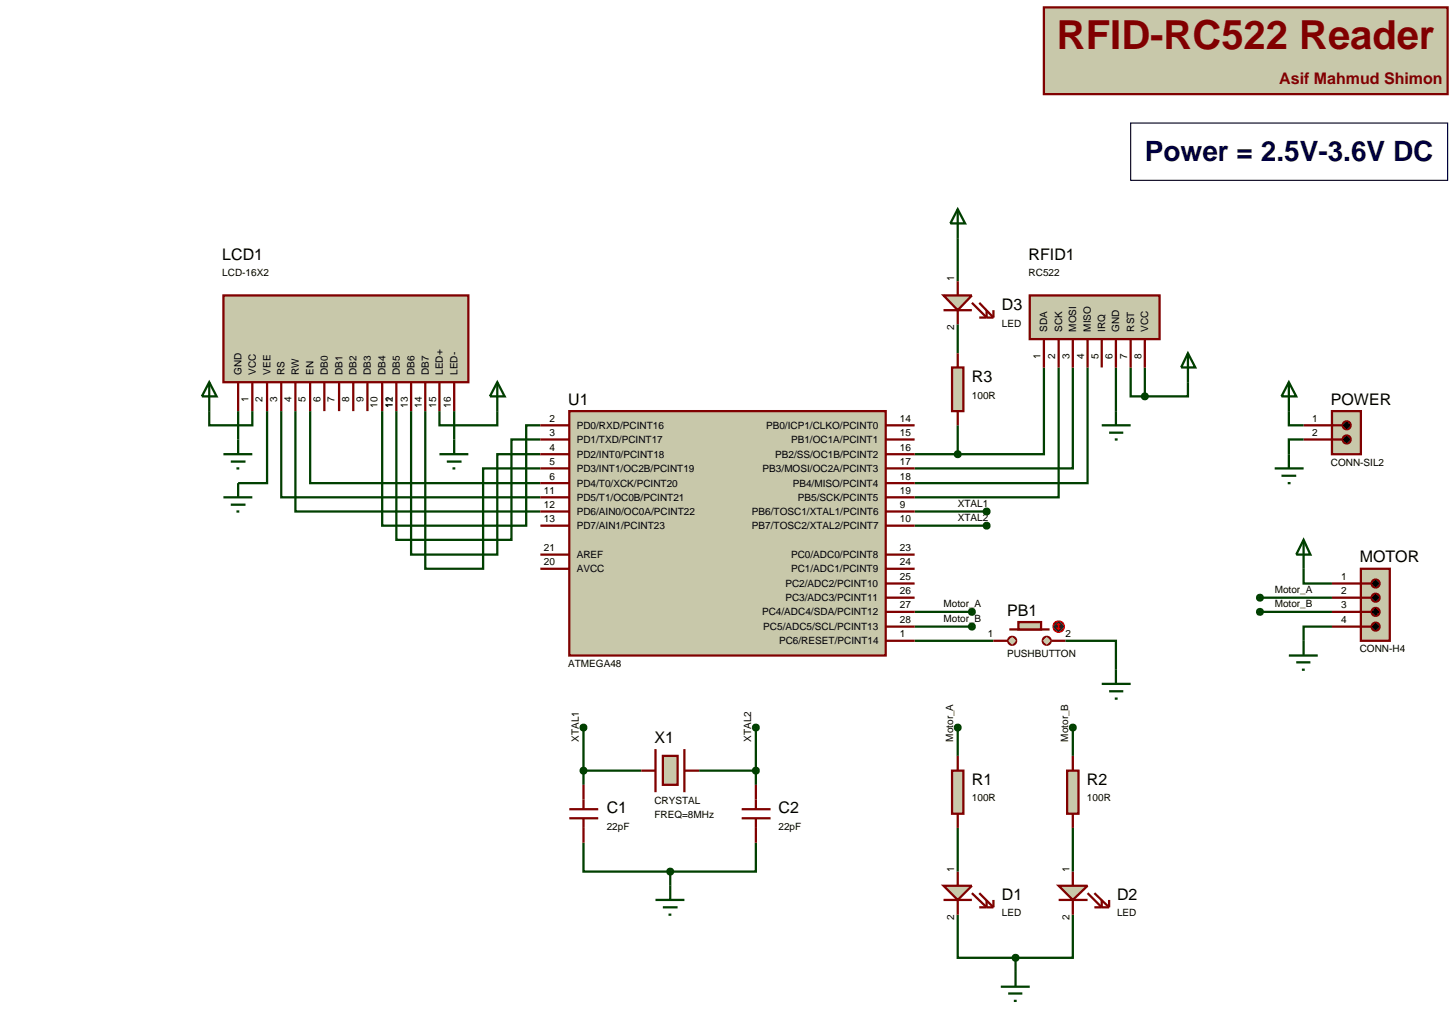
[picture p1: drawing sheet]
<svg xmlns="http://www.w3.org/2000/svg" width="257mm" height="180mm" viewBox="0 0 257 180" stroke-linecap="round" stroke-linejoin="round" font-family="sans-serif">
<g fill="none" stroke="#004000" stroke-width=".4">
<path d="M168.9 42v7.6M168.9 57.2v5.1M36.9 72.5v2.5h7.6v-2.5M42 72.5v5M47.1 72.5v12.7h-5.1M49.6 72.5v15.2h45.7M52.1 72.5v17.7h43.2M54.7 72.5v12.7h40.6M67.4 72.5v20.2h25.4v-17.7h2.5M69.9 72.5v22.7h20.3v-17.7h5.1M72.5 72.5v25.3h15.2v-17.7h7.6M75 72.5v27.8h10.2v-17.7h10.1"/>
<path d="M77.5 72.5v2.5h10.2v-2.5M80.1 72.5v5M168.9 75v5.1M184.1 64.8v15.3h-15.2M186.7 64.8v22.9h-25.4M189.2 64.8v17.8h-27.9M191.8 64.8v20.4h-30.5M196.8 64.8v7.7M199.4 64.8v5.1h2.5M201.9 64.8v5.1M209.5 67.4v2.5h-7.6M227.3 72.5v2.5h2.6"/>
<path d="M229.9 77.5h-2.6v2.6M161.3 90.2h12.7M161.3 92.7h12.7M161.3 80.1h7.6M161.3 113h13.9M161.3 107.9h10.1M161.3 110.5h10.1M187.9 113h8.9v5.1M222.2 107.9h12.7M222.2 105.4h12.7M229.9 100.3v2.6h5M234.9 110.5h-5v2.5"/>
<path d="M102.9 128.3v10.1M102.9 135.9h10.2M123.3 135.9h10M133.3 128.3v10.1M168.9 128.3v5M189.2 128.3v5M102.9 148.6v5.1h15.3M118.2 153.7v2.5M133.3 148.6v5.1h-15.1M168.9 146v7.7M189.2 146v7.7M168.9 161.3v7.6h10.2"/>
<path d="M179.1 168.9v2.5M189.2 161.3v7.6h-10.1"/>
</g>
<g fill="#c8c8aa" stroke="#800000" stroke-width=".4">
<path d="M184.1 1.3h71.2v15.3h-71.2z"/>
<path d="M100.4 72.5h55.8v43.1h-55.8z"/>
</g>
<g fill="none" stroke="#800000" stroke-width=".4">
<path d="M95.3 75h5.1M95.3 77.5h5.1M156.2 75h5.1M156.2 77.5h5.1M95.3 82.6h5.1M95.3 80.1h5.1M95.3 90.2h5.1M95.3 87.7h5.1M95.3 85.2h5.1M95.3 92.7h5.1M95.3 97.8h5.1M156.2 82.6h5.1"/>
<path d="M156.2 80.1h5.1M156.2 90.2h5.1M156.2 87.7h5.1M156.2 85.2h5.1M156.2 92.7h5.1M156.2 97.8h5.1M95.3 100.3h5.1M156.2 113h5.1M156.2 110.5h5.1M156.2 107.9h5.1M156.2 105.4h5.1M156.2 102.9h5.1"/>
<path d="M156.2 100.3h5.1M115.6 132.1v7.6M120.7 132.1v7.6"/>
</g>
<path d="M116.9 133.3h2.6v5.1h-2.6z" fill="#c8c8aa" stroke="#800000" stroke-width=".4"/>
<path d="M102.9 138.4v4.3M113.1 135.9h2.5M120.7 135.9h2.6M133.3 138.4v4.3M100.4 144.3h5.1M100.4 142.7h5.1M102.9 144.3v4.3M130.8 144.3h5.1M130.8 142.7h5.1M133.3 144.3v4.3" fill="none" stroke="#800000" stroke-width=".4"/>
<path d="M115.6 158.7h5.1M116.9 160h2.6M118.2 156.2v2.5M117.9 161.3h.5" fill="none" stroke="#004000" stroke-width=".4"/>
<path d="M117.9 153.3l.3-.1-.5 .5zM118.2 153.2l.3 .1 .2 .4zM118.7 153.7l-.2 .4-.3 .1zM117.7 153.7l.5 .5-.3-.1z" fill="#004000" stroke="#004000" stroke-width=".4"/>
<path d="M118.2 153.2l.5 .5-.5 .5-.5-.5z" fill="#004000"/>
<path d="M102.6 135.5l.3-.1-.5 .5zM102.9 135.4l.3 .1 .2 .4zM103.4 135.9l-.1 .3-.4 .2zM102.4 135.9l.5 .5-.4-.2z" fill="#004000" stroke="#004000" stroke-width=".4"/>
<path d="M102.9 135.4l.5 .5-.5 .5-.5-.5z" fill="#004000"/>
<path d="M102.6 127.9l.3-.1-.5 .5zM102.9 127.8l.3 .1 .2 .4zM102.9 128.8l.5-.5-.2 .4zM102.4 128.3l.5 .5-.3-.1z" fill="#004000" stroke="#004000" stroke-width=".4"/>
<path d="M102.9 127.8l.5 .5-.5 .5-.5-.5z" fill="#004000"/>
<path d="M133 135.5l.3-.1-.5 .5zM133.3 135.4l.3 .1 .2 .4zM133.8 135.9l-.2 .4-.3 .1zM132.8 135.9l.5 .5-.4-.2z" fill="#004000" stroke="#004000" stroke-width=".4"/>
<path d="M133.3 135.4l.5 .5-.5 .5-.5-.5z" fill="#004000"/>
<path d="M133 127.9l.3-.1-.5 .5zM133.3 127.8l.3 .1 .2 .4zM133.3 128.8l.5-.5-.2 .4zM132.8 128.3l.5 .5-.3-.1z" fill="#004000" stroke="#004000" stroke-width=".4"/>
<path d="M133.3 127.8l.5 .5-.5 .5-.5-.5z" fill="#004000"/>
<path d="M173.7 89.8l.3-.1-.5 .5zM174 89.7l.3 .1 .2 .4zM174 90.7l.5-.5-.2 .4zM173.5 90.2l.5 .5-.3-.1z" fill="#004000" stroke="#004000" stroke-width=".4"/>
<path d="M173.5 90.2l.5-.5 .5 .5-.5 .5z" fill="#004000"/>
<path d="M173.7 92.3l.3-.1-.5 .5zM174 92.2l.3 .1 .2 .4zM174 93.2l.5-.5-.2 .4zM173.5 92.7l.5 .5-.3-.1z" fill="#004000" stroke="#004000" stroke-width=".4"/>
<path d="M174 92.2l.5 .5-.5 .5-.5-.5z" fill="#004000"/>
<g fill="#c8c8aa" stroke="#800000" stroke-width=".4">
<path d="M184.1 112.5l.5-.2-.7 .7zM184.6 112.3a.68 .68 0 0 1 .7 .7zM184.6 113.7l.7-.7a.68 .68 0 0 1-.7 .7zM183.9 113l.7 .7a.68 .68 0 0 1-.7-.7z"/>
<path d="M178 112.5l.5-.2-.7 .7zM178.5 112.3a.68 .68 0 0 1 .7 .7zM178.5 113.7l.7-.7a.68 .68 0 0 1-.7 .7zM177.8 113l.7 .7a.68 .68 0 0 1-.7-.7z"/>
</g>
<g fill="#c8c8aa">
<path d="M183.9 113l.7-.7 .7 .7-.7 .7z"/>
<path d="M177.8 113l.7-.7 .7 .7-.7 .7z"/>
</g>
<path d="M178 111h7.1" fill="none" stroke="#800000" stroke-width=".4"/>
<path d="M179.6 109.7h4v1.3h-4z" fill="#c8c8aa" stroke="#800000" stroke-width=".4"/>
<path d="M175.2 113h2.6M185.4 113h2.5" fill="none" stroke="#800000" stroke-width=".4"/>
<path d="M186 109.8l.7-.3-1 1zM186.7 109.5a.94 .94 0 0 1 1 1zM187.7 110.5a.94 .94 0 0 1-1 1zM185.7 110.5l1 1a.94 .94 0 0 1-1-1z" fill="#400000" stroke="#f00" stroke-width=".2"/>
<path d="M185.7 110.5l1-1 1 1-1 1z" fill="#400000"/>
<path d="M186.4 110.7l.3 .3M186.7 110v1M186.7 110l-.3 .2M186.7 110l.2 .2M186.9 110.7l-.2 .3" fill="none" stroke="#f00" stroke-width=".2"/>
<path d="M196.8 118.1v2.5M194.3 120.6h5.1M195.6 121.9h2.5M196.6 123.2h.5" fill="none" stroke="#004000" stroke-width=".4"/>
<path d="M39.4 52.1h43.2v15.3h-43.2z" fill="#c8c8aa" stroke="#800000" stroke-width=".4"/>
<g fill="none" stroke="#800000" stroke-width=".4">
<path d="M42 67.4v5.1M44.5 67.4v5.1M47.1 67.4v5.1M49.6 67.4v5.1M52.1 67.4v5.1M54.7 67.4v5.1M57.2 67.4v5.1M59.8 67.4v5.1M62.3 67.4v5.1M64.8 67.4v5.1M67.4 67.4v5.1M69.9 67.4v5.1"/>
<path d="M72.5 67.4v5.1M75 67.4v5.1M77.5 67.4v5.1M80.1 67.4v5.1"/>
</g>
<g fill="none" stroke="#004000" stroke-width=".4">
<path d="M36.9 67.4l1.3 2.5h-2.6zM36.9 67.4v5.1M42 77.5v2.6M80.1 77.5v2.6M87.7 67.4l1.3 2.5h-2.6zM87.7 67.4v5.1M39.4 80.1h5.1M39.4 87.7h5.1M40.7 81.4h2.6M40.7 89h2.6M41.7 82.6h.5M41.7 90.2h.5"/>
<path d="M42 85.2v2.5M77.5 80.1h5.1M78.8 81.4h2.6M79.8 82.6h.5"/>
</g>
<path d="M171.1 107.5l.3-.1-.5 .5zM171.4 107.4l.3 .1 .2 .4zM171.4 108.4l.5-.5-.2 .4zM170.9 107.9l.5 .5-.4-.2z" fill="#004000" stroke="#004000" stroke-width=".4"/>
<path d="M171.4 107.4l.5 .5-.5 .5-.5-.5z" fill="#004000"/>
<path d="M171.1 110.1l.3-.1-.5 .5zM171.4 110l.3 .1 .2 .4zM171.9 110.5l-.2 .4-.3 .1zM170.9 110.5l.5 .5-.4-.2z" fill="#004000" stroke="#004000" stroke-width=".4"/>
<path d="M171.4 110l.5 .5-.5 .5-.5-.5z" fill="#004000"/>
<path d="M240 100.3h5.1v12.7h-5.1z" fill="#c8c8aa" stroke="#800000" stroke-width=".4"/>
<path d="M234.9 102.9h6.9M234.9 105.4h6.9M234.9 107.9h6.9M234.9 110.5h6.9" fill="none" stroke="#800000" stroke-width=".4"/>
<g fill="#000" stroke="#800000" stroke-width=".4">
<path d="M242.1 104.9l.5-.2-.7 .7zM242.6 104.7a.68 .68 0 0 1 .7 .7zM242.6 106.1l.7-.7a.68 .68 0 0 1-.7 .7zM241.9 105.4l.7 .7a.68 .68 0 0 1-.7-.7z"/>
<path d="M242.1 107.4l.5-.2-.7 .7zM242.6 107.2a.68 .68 0 0 1 .7 .7zM242.6 108.6l.7-.7a.68 .68 0 0 1-.7 .7zM241.9 107.9l.7 .7a.68 .68 0 0 1-.7-.7z"/>
<path d="M242.1 110l.5-.2-.7 .7zM242.6 109.8a.68 .68 0 0 1 .7 .7zM243.3 110.5a.68 .68 0 0 1-.7 .7zM241.9 110.5l.7 .7a.68 .68 0 0 1-.7-.7z"/>
<path d="M242.1 102.4l.5-.2-.7 .7zM242.6 102.2a.68 .68 0 0 1 .7 .7zM242.6 103.6l.7-.7a.68 .68 0 0 1-.7 .7zM241.9 102.9l.7 .7a.68 .68 0 0 1-.7-.7z"/>
</g>
<path d="M242.6 104.7l.7 .7-.7 .7-.7-.7zM241.9 107.9l.7-.7 .7 .7-.7 .7zM242.6 109.8l.7 .7-.7 .7-.7-.7zM241.9 102.9l.7-.7 .7 .7-.7 .7z" fill="#000"/>
<path d="M229.9 95.2l1.2 2.6h-2.5zM229.9 95.2v5.1M227.3 115.6h5.1M228.6 116.8h2.5M229.6 118.1h.5M229.9 113v2.6" fill="none" stroke="#004000" stroke-width=".4"/>
<path d="M221.9 105l.3-.1-.5 .5zM222.2 104.9l.4 .2 .1 .3zM222.2 105.9l.5-.5-.2 .4zM221.7 105.4l.5 .5-.4-.2z" fill="#004000" stroke="#004000" stroke-width=".4"/>
<path d="M222.2 104.9l.5 .5-.5 .5-.5-.5z" fill="#004000"/>
<path d="M221.9 107.5l.3-.1-.5 .5zM222.2 107.4l.3 .1 .2 .4zM222.2 108.4l.5-.5-.1 .3zM221.7 107.9l.5 .5-.4-.2z" fill="#004000" stroke="#004000" stroke-width=".4"/>
<path d="M222.2 107.4l.5 .5-.5 .5-.5-.5z" fill="#004000"/>
<path d="M167.9 135.9h2v7.6h-2z" fill="#c8c8aa" stroke="#800000" stroke-width=".4"/>
<path d="M168.9 133.3v2.6M168.9 143.5v2.5" fill="none" stroke="#800000" stroke-width=".4"/>
<path d="M188.2 135.9h2v7.6h-2z" fill="#c8c8aa" stroke="#800000" stroke-width=".4"/>
<path d="M189.2 133.3v2.6M189.2 143.5v2.5" fill="none" stroke="#800000" stroke-width=".4"/>
<path d="M168.5 128l.4-.2-.5 .5zM168.9 127.8l.3 .1 .2 .4zM169.4 128.3l-.2 .4-.3 .1zM168.4 128.3l.5 .5-.3-.1z" fill="#004000" stroke="#004000" stroke-width=".4"/>
<path d="M168.4 128.3l.5-.5 .5 .5-.5 .5z" fill="#004000"/>
<path d="M188.9 127.9l.3-.1-.5 .5zM189.2 127.8l.4 .2 .1 .3zM189.7 128.3l-.1 .3-.4 .2zM188.7 128.3l.5 .5-.4-.2z" fill="#004000" stroke="#004000" stroke-width=".4"/>
<path d="M189.2 127.8l.5 .5-.5 .5-.5-.5z" fill="#004000"/>
<path d="M166.4 156.2h5l-2.5 2.5z" fill="#c8c8aa" stroke="#800000" stroke-width=".4"/>
<path d="M166.4 158.7h5M168.9 153.7v2.5M168.9 158.7v2.6M171.4 157.5l2.6 2.5v-1.3M172.7 157.5l2.5 2.5M172.7 160h2.5M175.2 158.7v1.3" fill="none" stroke="#800000" stroke-width=".4"/>
<path d="M186.7 156.2h5.1l-2.6 2.5z" fill="#c8c8aa" stroke="#800000" stroke-width=".4"/>
<path d="M186.7 158.7h5.1M189.2 153.7v2.5M189.2 158.7v2.6M191.8 157.5l2.5 2.5v-1.3M193 157.5l2.6 2.5M193 160h2.6M195.6 158.7v1.3" fill="none" stroke="#800000" stroke-width=".4"/>
<path d="M176.5 174h5.1M177.8 175.2h2.5M178.8 176.5h.5M179.1 171.4v2.6" fill="none" stroke="#004000" stroke-width=".4"/>
<path d="M178.8 168.5l.3-.1-.5 .5zM179.1 168.4l.4 .2 .1 .3zM179.6 168.9l-.2 .4-.3 .1zM178.6 168.9l.5 .5-.3-.1z" fill="#004000" stroke="#004000" stroke-width=".4"/>
<path d="M179.1 168.4l.5 .5-.5 .5-.5-.5z" fill="#004000"/>
<path d="M181.6 52.1h22.9v7.7h-22.9z" fill="#c8c8aa" stroke="#800000" stroke-width=".4"/>
<path d="M184.1 59.8v5M186.7 59.8v5M189.2 59.8v5M191.8 59.8v5M194.3 59.8v5M196.8 59.8v5M199.4 59.8v5M201.9 59.8v5" fill="none" stroke="#800000" stroke-width=".4"/>
<path d="M194.3 75h5.1M195.6 76.3h2.5M196.6 77.5h.5M196.8 72.5v2.5M209.5 62.3l1.3 2.5h-2.5zM209.5 62.3v5.1" fill="none" stroke="#004000" stroke-width=".4"/>
<path d="M201.6 69.5l.3-.1-.5 .5zM201.9 69.4l.4 .2 .1 .3zM202.4 69.9l-.1 .3-.4 .2zM201.4 69.9l.5 .5-.4-.2z" fill="#004000" stroke="#004000" stroke-width=".4"/>
<path d="M201.9 69.4l.5 .5-.5 .5-.5-.5z" fill="#004000"/>
<path d="M167.9 64.8h2v7.7h-2z" fill="#c8c8aa" stroke="#800000" stroke-width=".4"/>
<path d="M168.9 62.3v2.5M168.9 72.5v2.5" fill="none" stroke="#800000" stroke-width=".4"/>
<path d="M168.5 79.8l.4-.2-.5 .5zM168.9 79.6l.3 .1 .2 .4zM169.4 80.1l-.1 .3-.4 .2zM168.4 80.1l.5 .5-.3-.1z" fill="#004000" stroke="#004000" stroke-width=".4"/>
<path d="M168.4 80.1l.5-.5 .5 .5-.5 .5z" fill="#004000"/>
<path d="M234.9 72.5h5.1v7.6h-5.1z" fill="#c8c8aa" stroke="#800000" stroke-width=".4"/>
<path d="M229.9 75h6.8M229.9 77.5h6.8" fill="none" stroke="#800000" stroke-width=".4"/>
<g fill="#000" stroke="#800000" stroke-width=".4">
<path d="M237 74.5l.5-.2-.7 .7zM237.5 74.3a.68 .68 0 0 1 .7 .7zM238.2 75a.68 .68 0 0 1-.7 .7zM236.8 75l.7 .7a.68 .68 0 0 1-.7-.7z"/>
<path d="M237 77l.5-.2-.7 .7zM237.5 76.8a.68 .68 0 0 1 .7 .7zM237.5 78.2l.7-.7a.68 .68 0 0 1-.7 .7zM236.8 77.5l.7 .7a.68 .68 0 0 1-.7-.7z"/>
</g>
<path d="M236.8 75l.7-.7 .7 .7-.7 .7zM237.5 76.8l.7 .7-.7 .7-.7-.7z" fill="#000"/>
<path d="M227.3 67.4l1.3 2.5h-2.6zM227.3 67.4v5.1M224.8 82.6h5.1M226 83.9h2.6M227.1 85.2h.5M227.3 80.1v2.5" fill="none" stroke="#004000" stroke-width=".4"/>
<path d="M166.4 52.1h5l-2.5 2.6z" fill="#c8c8aa" stroke="#800000" stroke-width=".4"/>
<path d="M166.4 54.7h5M168.9 49.6v2.5M168.9 54.7v2.5M171.4 53.4l2.6 2.6v-1.3M172.7 53.4l2.5 2.6M172.7 56h2.5M175.2 54.7v1.3" fill="none" stroke="#800000" stroke-width=".4"/>
<path d="M168.9 36.9l1.3 2.5h-2.6zM168.9 36.9v5.1" fill="none" stroke="#004000" stroke-width=".4"/>
<path d="M199.4 21.7h55.9v10.1h-55.9z" fill="none" stroke="#000040" stroke-width=".2"/>
<text font-size="7.1" fill="#800000" x="186.4" y="8.7">RFID-RC522 Reader</text>
<text font-size="4.9" fill="#000040" x="201.9" y="28.4">Power = 2.5V-3.6V DC</text>
<text font-size="2.8" fill="#800000" x="225.6" y="14.9">Asif Mahmud Shimon</text>
<g font-size="2.8">
<text x="39.2" y="45.9">LCD1</text>
<text x="181.4" y="45.9">RFID1</text>
<text x="176.7" y="54.7">D3</text>
<text x="100.2" y="71.4">U1</text>
<text x="171.4" y="67.4">R3</text>
<text x="234.7" y="71.4">POWER</text>
<text x="239.8" y="99.2">MOTOR</text>
<text x="177.6" y="108.6">PB1</text>
<text x="115.4" y="131">X1</text>
<text x="107" y="143.5">C1</text>
<text x="137.3" y="143.5">C2</text>
<text x="171.4" y="138.5">R1</text>
<text x="191.7" y="138.5">R2</text>
<text x="176.7" y="158.8">D1</text>
<text x="197" y="158.8">D2</text>
</g>
<g font-size="1.8">
<text x="39.2" y="48.7">LCD-16X2</text>
<text x="168.3" y="49.6" transform="rotate(-90 168.3 49.6)">1</text>
<text x="181.4" y="48.7">RC522</text>
<text x="168.3" y="58.2" transform="rotate(-90 168.3 58.2)">2</text>
<text x="176.7" y="57.6">LED</text>
<text x="184.7" y="58.5" transform="rotate(-90 184.7 58.5)">SDA</text>
<text x="187.3" y="58.5" transform="rotate(-90 187.3 58.5)">SCK</text>
<text x="189.8" y="58.5" transform="rotate(-90 189.8 58.5)">MOSI</text>
<text x="192.4" y="58.5" transform="rotate(-90 192.4 58.5)">MISO</text>
<text x="194.9" y="58.5" transform="rotate(-90 194.9 58.5)">IRQ</text>
<text x="197.4" y="58.5" transform="rotate(-90 197.4 58.5)">GND</text>
<text x="200" y="58.5" transform="rotate(-90 200 58.5)">RST</text>
<text x="202.5" y="58.5" transform="rotate(-90 202.5 58.5)">VCC</text>
<text x="183.5" y="63.3" transform="rotate(-90 183.5 63.3)">1</text>
<text x="186.1" y="63.3" transform="rotate(-90 186.1 63.3)">2</text>
<text x="188.6" y="63.3" transform="rotate(-90 188.6 63.3)">3</text>
<text x="191.2" y="63.3" transform="rotate(-90 191.2 63.3)">4</text>
<text x="193.7" y="63.3" transform="rotate(-90 193.7 63.3)">5</text>
<text x="196.2" y="63.3" transform="rotate(-90 196.2 63.3)">6</text>
<text x="198.8" y="63.3" transform="rotate(-90 198.8 63.3)">7</text>
<text x="201.3" y="63.3" transform="rotate(-90 201.3 63.3)">8</text>
<text x="42.6" y="66.1" transform="rotate(-90 42.6 66.1)">GND</text>
<text x="43.8" y="70.9" transform="rotate(-90 43.8 70.9)">1</text>
<text x="45.1" y="66.1" transform="rotate(-90 45.1 66.1)">VCC</text>
<text x="46.3" y="70.9" transform="rotate(-90 46.3 70.9)">2</text>
<text x="47.7" y="66.1" transform="rotate(-90 47.7 66.1)">VEE</text>
<text x="48.9" y="70.9" transform="rotate(-90 48.9 70.9)">3</text>
<text x="50.2" y="66.1" transform="rotate(-90 50.2 66.1)">RS</text>
<text x="51.4" y="70.9" transform="rotate(-90 51.4 70.9)">4</text>
<text x="52.7" y="66.1" transform="rotate(-90 52.7 66.1)">RW</text>
<text x="53.9" y="70.9" transform="rotate(-90 53.9 70.9)">5</text>
<text x="55.3" y="66.1" transform="rotate(-90 55.3 66.1)">EN</text>
<text x="56.5" y="70.9" transform="rotate(-90 56.5 70.9)">6</text>
<text x="57.8" y="66.1" transform="rotate(-90 57.8 66.1)">DB0</text>
<text x="59" y="70.9" transform="rotate(-90 59 70.9)">7</text>
<text x="60.4" y="66.1" transform="rotate(-90 60.4 66.1)">DB1</text>
<text x="61.6" y="70.9" transform="rotate(-90 61.6 70.9)">8</text>
<text x="62.9" y="66.1" transform="rotate(-90 62.9 66.1)">DB2</text>
<text x="64.1" y="70.9" transform="rotate(-90 64.1 70.9)">9</text>
<text x="65.4" y="66.1" transform="rotate(-90 65.4 66.1)">DB3</text>
<text x="66.6" y="71.9" transform="rotate(-90 66.6 71.9)">10</text>
<text x="68" y="66.1" transform="rotate(-90 68 66.1)">DB4</text>
<text x="69.2" y="71.9" transform="rotate(-90 69.2 71.9)">11</text>
<text x="69.3" y="71.9" transform="rotate(-90 69.3 71.9)">12</text>
<text x="70.5" y="66.1" transform="rotate(-90 70.5 66.1)">DB5</text>
<text x="71.9" y="71.9" transform="rotate(-90 71.9 71.9)">13</text>
<text x="73.1" y="66.1" transform="rotate(-90 73.1 66.1)">DB6</text>
<text x="74.4" y="71.9" transform="rotate(-90 74.4 71.9)">14</text>
<text x="75.6" y="66.1" transform="rotate(-90 75.6 66.1)">DB7</text>
<text x="76.9" y="71.9" transform="rotate(-90 76.9 71.9)">15</text>
<text x="78.1" y="66.1" transform="rotate(-90 78.1 66.1)">LED+</text>
<text x="79.5" y="71.9" transform="rotate(-90 79.5 71.9)">16</text>
<text x="80.7" y="66.1" transform="rotate(-90 80.7 66.1)">LED-</text>
<text x="171.4" y="70.3">100R</text>
<text x="96.9" y="76.9">3</text>
<text x="96.9" y="74.4">2</text>
<text x="101.7" y="75.6">PD0/RXD/PCINT16</text>
<text x="135.1" y="75.6">PB0/ICP1/CLKO/PCINT0</text>
<text x="158.7" y="74.4">14</text>
<text x="158.7" y="76.9">15</text>
<text x="231.4" y="74.4">1</text>
<text x="231.4" y="76.9">2</text>
<text x="96.9" y="82">5</text>
<text x="96.9" y="79.5">4</text>
<text x="101.7" y="83.2">PD3/INT1/OC2B/PCINT19</text>
<text x="101.7" y="80.7">PD2/INT0/PCINT18</text>
<text x="101.7" y="78.1">PD1/TXD/PCINT17</text>
<text x="134.5" y="83.2">PB3/MOSI/OC2A/PCINT3</text>
<text x="136.7" y="80.7">PB2/SS/OC1B/PCINT2</text>
<text x="139.5" y="78.1">PB1/OC1A/PCINT1</text>
<text x="158.7" y="82">17</text>
<text x="158.7" y="79.5">16</text>
<text x="234.7" y="82.1">CONN-SIL2</text>
<text x="95.9" y="89.6">12</text>
<text x="95.9" y="87.1">11</text>
<text x="96.9" y="84.6">6</text>
<text x="101.7" y="88.3">PD5/T1/OC0B/PCINT21</text>
<text x="101.7" y="85.8">PD4/T0/XCK/PCINT20</text>
<text x="139.8" y="85.8">PB4/MISO/PCINT4</text>
<text x="140.7" y="88.3">PB5/SCK/PCINT5</text>
<text x="158.7" y="84.6">18</text>
<text x="158.7" y="87.1">19</text>
<text x="158.7" y="89.6">9</text>
<text x="168.9" y="89.4">XTAL1</text>
<text x="95.9" y="92.1">13</text>
<text x="101.7" y="90.8">PD6/AIN0/OC0A/PCINT22</text>
<text x="101.7" y="93.3">PD7/AIN1/PCINT23</text>
<text x="132.6" y="93.3">PB7/TOSC2/XTAL2/PCINT7</text>
<text x="132.6" y="90.8">PB6/TOSC1/XTAL1/PCINT6</text>
<text x="158.7" y="92.1">10</text>
<text x="168.9" y="91.9">XTAL2</text>
<text x="95.9" y="99.7">20</text>
<text x="95.9" y="97.2">21</text>
<text x="101.7" y="100.9">AVCC</text>
<text x="101.7" y="98.4">AREF</text>
<text x="139.5" y="100.9">PC1/ADC1/PCINT9</text>
<text x="139.5" y="98.4">PC0/ADC0/PCINT8</text>
<text x="158.7" y="99.7">24</text>
<text x="158.7" y="97.2">23</text>
<text x="138.5" y="106">PC3/ADC3/PCINT11</text>
<text x="138.5" y="103.5">PC2/ADC2/PCINT10</text>
<text x="158.7" y="107.3">27</text>
<text x="158.7" y="104.8">26</text>
<text x="158.7" y="102.3">25</text>
<text x="166.4" y="107.1">Motor_A</text>
<text x="224.8" y="104.6">Motor_A</text>
<text x="224.8" y="107.1">Motor_B</text>
<text x="236.5" y="102.3">1</text>
<text x="236.5" y="104.8">2</text>
<text x="236.5" y="107.3">3</text>
<text x="134.4" y="108.5">PC4/ADC4/SDA/PCINT12</text>
<text x="134.6" y="111.1">PC5/ADC5/SCL/PCINT13</text>
<text x="137.4" y="113.6">PC6/RESET/PCINT14</text>
<text x="158.7" y="112.4">1</text>
<text x="158.7" y="109.9">28</text>
<text x="166.4" y="109.7">Motor_B</text>
<text x="174.2" y="112.4">1</text>
<text x="187.9" y="112.4">2</text>
<text x="236.5" y="109.9">4</text>
<text x="100.2" y="117.6">ATMEGA48</text>
<text x="177.6" y="115.8">PUSHBUTTON</text>
<text x="239.8" y="115">CONN-H4</text>
<text x="102.1" y="130.8" transform="rotate(-90 102.1 130.8)">XTAL1</text>
<text x="132.5" y="130.8" transform="rotate(-90 132.5 130.8)">XTAL2</text>
<text x="168.1" y="130.8" transform="rotate(-90 168.1 130.8)">Motor_A</text>
<text x="188.4" y="130.8" transform="rotate(-90 188.4 130.8)">Motor_B</text>
<text x="115.4" y="141.7">CRYSTAL</text>
<text x="171.4" y="141.3">100R</text>
<text x="191.7" y="141.3">100R</text>
<text x="107" y="146.4">22pF</text>
<text x="115.4" y="144.2">FREQ=8MHz</text>
<text x="137.3" y="146.4">22pF</text>
<text x="168.3" y="153.7" transform="rotate(-90 168.3 153.7)">1</text>
<text x="188.6" y="153.7" transform="rotate(-90 188.6 153.7)">1</text>
<text x="176.7" y="161.6">LED</text>
<text x="197" y="161.6">LED</text>
<text x="168.3" y="162.3" transform="rotate(-90 168.3 162.3)">2</text>
<text x="188.6" y="162.3" transform="rotate(-90 188.6 162.3)">2</text>
</g>
</svg>
